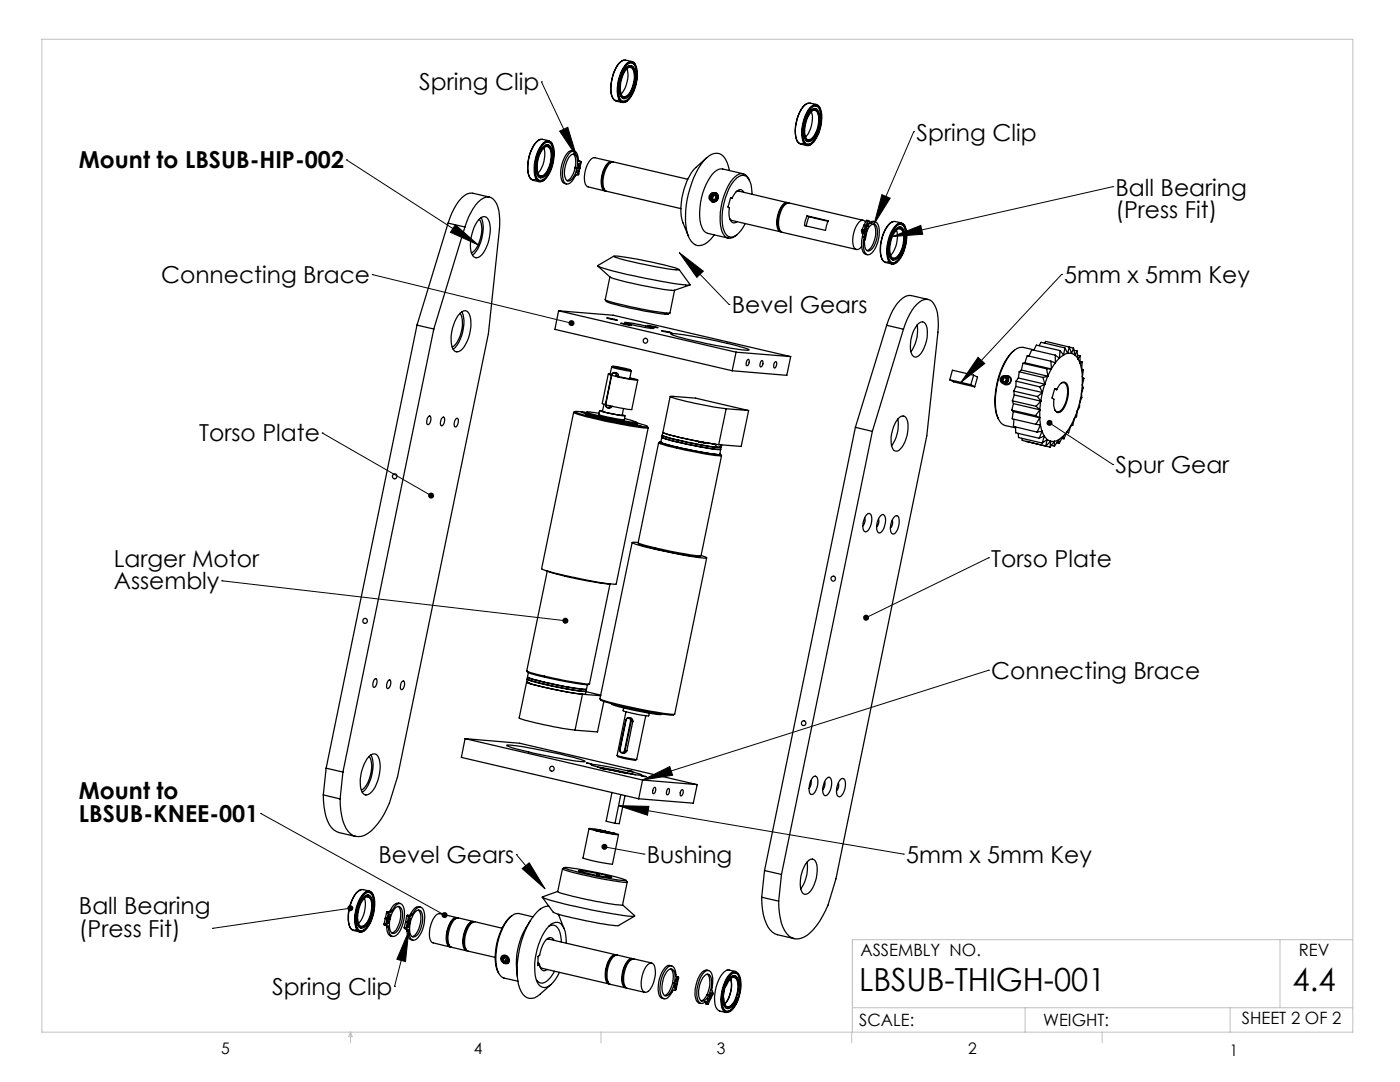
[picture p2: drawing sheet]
<svg xmlns="http://www.w3.org/2000/svg" width="279mm" height="216mm" viewBox="0 0 279 216" stroke-linecap="round" stroke-linejoin="round" font-family="sans-serif">
<g fill="none" stroke="#000" stroke-width=".2">
<path d="M108.1 16.3h.1M108.1 16.3l7 14.9M69.1 31.9h.1M69.1 31.9l26.3 17M111.7 26.2l1.6-.8 1.8 5.8zM176 38.8l1.7 .7-3.3 5.2zM182.4 26.3h.1M182.4 26.3l-8 18.4M222.1 37.3h.1M222.1 37.3l-44 9.9M74.3 54.8h.1M74.3 54.8l39.8 9.7"/>
<path d="M90.9 44.8l4.5 4.1-5.5-2.5zM135.6 50.4l4.8 3.7-1.3 1.3zM135.6 50.4l9.9 10.3M178.1 47.2l5.7-2.2 .3 1.7zM211.9 54.8h.1M211.9 54.8l-20.1 21.5M145.5 60.7h.1M195.2 71.3l1.3 1.2-4.7 3.8zM64.3 86.4h.1M64.3 86.4l21.7 12.5M209.4 84.4l12.7 8.3M222.1 92.7h.1"/>
<path d="M44.3 115.9h.1M44.3 115.9l68.6 8M197.3 111.3h.1M197.3 111.3l-24.5 12M197.3 133.7h.1M197.3 133.7l-69.1 21.9M128.2 155.6l5.5-2.6 .5 1.7zM52 162.3h.1M52 162.3l36.7 20.3M103 170.5h.1M103 170.5l5.8 6.8M104.2 173.3l1.4-1.1 3.2 5.1z"/>
<path d="M120.6 169l7.9 1.4M123.4 160.8l6.1 .1-.3 1.8zM123.4 160.8l56.9 9.6M128.5 170.4h.1M180.3 170.4h.1M42.4 185.2h.1M69.9 181.2l-27.5 4M78.7 196.8h.1M81.6 185.8l-.7 6.1-1.7-.5zM81.6 185.8l-2.9 11"/>
</g>
<path d="M8.4 7.8h261.6v198.2h-261.6zM255.4 187.5v13.6M270 187.5h-99.9v18.5M70 206v2.1M70 206l.3 .8h-.7zM119.9 206v2.1M170 206v2.1M170.1 201.1h99.9M204.6 201.1v4.9M220 206v2.1M245.5 201.1v4.9" fill="none" stroke="#c0c0c0" stroke-width=".2"/>
<g fill="#000">
<path d="M209 84v.1l.4 .3-.4-.3a.6 .6 0 0 0 .5 .8 .6 .6 0 0 0 .5-.8 .6 .6 0 0 0-1-.1zM195.2 71.3l1.3 1.2-4.7 3.8zM111.7 26.2l1.6-.8 1.8 5.8zM176 38.8l1.7 .7-3.3 5.2zM81.6 185.8l-.7 6.1-1.7-.5zM69.6 180.7a.61 .61 0 0 0 .1 1.1 .61 .61 0 0 0 .8-.7l-.6 .1 .6-.1-.1-.3a.6 .6 0 0 0-.8-.1zM120.2 168.6l-.1 .3 .5 .1-.5-.1a.6 .6 0 0 0 .7 .6 .6 .6 0 0 0 .4-.9 .6 .6 0 0 0-1 0zM172.4 122.8l-.1 .3v.4l.5-.2-.5 .2a.61 .61 0 0 0 .9 .3 .61 .61 0 0 0 .1-.9 .61 .61 0 0 0-.9-.1zM85.6 98.5a.61 .61 0 0 0 .1 .9 .61 .61 0 0 0 .9-.2l-.6-.3 .6 .3a.61 .61 0 0 0-.2-.8 .61 .61 0 0 0-.8 .1zM113.6 64a.61 .61 0 0 0 .2 1 .61 .61 0 0 0 .9-.4l-.6-.1 .6 .1a.62 .62 0 0 0-.3-.6 .62 .62 0 0 0-.8 0zM123.4 160.8l6.1 .1-.3 1.8zM112.4 123.4a.6 .6 0 0 0 .1 1 .6 .6 0 0 0 .9-.5h-.5h.5a.6 .6 0 0 0-.3-.6 .6 .6 0 0 0-.7 .1zM178.1 47.2l5.7-2.2 .3 1.7zM128.2 155.6l5.5-2.6 .5 1.7zM135.6 50.4l4.8 3.7-1.3 1.3zM104.2 173.3l1.4-1.1 3.2 5.1z"/>
<path d="M88.4 182.1a.61 .61 0 0 0-.1 .9 .61 .61 0 0 0 1-.1l-.6-.3 .6 .3v-.1a.61 .61 0 0 0-.2-.7 .61 .61 0 0 0-.7 0zM90.9 44.8l4.5 4.1-5.5-2.5z"/>
</g>
<g fill="none" stroke="#000" stroke-width=".25">
<path d="M124.5 12a4.6 4.6 0 0 0-2.4 3.9l-.1 .7a3.9 3.9 0 0 0 .6 3.3 .9 .9 0 0 0 1 0M124.8 13.1a1.24 1.24 0 0 1 1.7-.5 5.5 5.5 0 0 1 .3 4.7l-.5 1.4a2.23 2.23 0 0 1-2.1 1.7 2.61 2.61 0 0 1-.9-2.7l.2-1.5 .4-1.5zM124.8 13.2a1.19 1.19 0 0 1 1.7-.5 5.7 5.7 0 0 1-.1 5.5 2.74 2.74 0 0 1-2 2 1.3 1.3 0 0 1-.9-1.2 8 8 0 0 1 1.3-5.8zM125.1 13.4a.88 .88 0 0 1 1.1-.3 .88 .88 0 0 1 .5 1 6 6 0 0 1-1.7 5.5 .73 .73 0 0 1-1.1-.4 6.3 6.3 0 0 1 1.2-5.8zM125.1 13.7a.82 .82 0 0 1 1-.3 .82 .82 0 0 1 .5 .9 5.9 5.9 0 0 1-1.4 4.9 .75 .75 0 0 1-.8 .1 .75 .75 0 0 1-.5-.6 5.8 5.8 0 0 1 1.2-5zM125.1 13.7a5.7 5.7 0 0 1-1.1 5M125.7 13.4a.9 .9 0 0 1 .8 1 5.8 5.8 0 0 1-1.4 4.7l-.6 .2M126 13.1h-.1a1.62 1.62 0 0 0-1.5 1.2 6 6 0 0 0-.5 4.8l.6 .6M126.1 12.3l-1.3-.3a2.23 2.23 0 0 0-2 1.8 8.3 8.3 0 0 0-.7 5.4 1.37 1.37 0 0 0 .8 1l1.3 .3M126.1 12.6a1.34 1.34 0 0 1 .9 1.4 7.3 7.3 0 0 1-1.9 6l-.8 .2M126.9 13a1.1 1.1 0 0 0-1.1-.8 1.1 1.1 0 0 0-1 .8 8.1 8.1 0 0 0-1.4 6.5 1.05 1.05 0 0 0 .7 .9 1.05 1.05 0 0 0 1.1-.3M97.7 39.3l-3.3-.7a2.9 2.9 0 0 0-2.8 1.5l-1.4 2.4-.8 2"/>
<path d="M107.9 27.8a3.5 3.5 0 0 0-2 2.4 7 7 0 0 0-.2 5.2 .92 .92 0 0 0 1.3 .3M108.2 29a1.19 1.19 0 0 1 1.7-.5 3.9 3.9 0 0 1 .5 3.3 5.5 5.5 0 0 1-2.2 4.2 1.38 1.38 0 0 1-1.4-1.7 8.3 8.3 0 0 1 1.4-5.3zM108.5 29.2a.89 .89 0 0 1 1.1-.2 .89 .89 0 0 1 .5 .9 6.4 6.4 0 0 1-1.3 5.2 .89 .89 0 0 1-1.1 .3 .89 .89 0 0 1-.5-.9 6.4 6.4 0 0 1 1.3-5.3zM108.5 29.5a.82 .82 0 0 1 1-.3 .82 .82 0 0 1 .5 .9 5.9 5.9 0 0 1-1.4 4.9 .67 .67 0 0 1-1.1-.1 5.5 5.5 0 0 1 1-5.4zM108.5 29.5a5.6 5.6 0 0 1-1.1 5M108.6 28.5a1 1 0 0 1 1.1-.3 1 1 0 0 1 .7 .9 7.7 7.7 0 0 1-1.7 6.8 1 1 0 0 1-1.1 .3 1 1 0 0 1-.7-.9 7.7 7.7 0 0 1 1.7-6.8zM109.1 29.2a1.15 1.15 0 0 1 .9 1.5 5.7 5.7 0 0 1-1.5 4.2l-.6 .2M109.4 28.9a2.19 2.19 0 0 0-1.8 1.8 5.3 5.3 0 0 0-.1 4.5l.4 .3M109.5 28.4a1.41 1.41 0 0 1 .9 1.4 7.1 7.1 0 0 1-2 6l-.7 .2M109.5 28.1l-1.2-.3a2.23 2.23 0 0 0-2 1.8 7.2 7.2 0 0 0-.5 5.9l.6 .5 1.2 .3M110.3 28.8a1 1 0 0 0-1.8-.4 7.6 7.6 0 0 0-1.5 7.4 .98 .98 0 0 0 1.6 .1M114.4 30.7a2.77 2.77 0 0 1 .4 2.7l.3 .1"/>
<path d="M114.6 30.1a1.37 1.37 0 0 0-1.7 .9 6.2 6.2 0 0 0-.6 5.3l.2 .2 .6 .2M114.8 33.5l-.4 1.2a2.27 2.27 0 0 1-1.2 1.4M114.8 33.5l.3 .1M114.8 33.5l.9 .1M115.1 33.6h.6M115.1 33.5l.2-.7a2.32 2.32 0 0 0-.6-2 1.21 1.21 0 0 0-1.4 1.1 4.3 4.3 0 0 0-.2 4.1 .74 .74 0 0 0 1.1-.3 4.1 4.1 0 0 0 .9-2.1M115.4 33.9a.37 .37 0 0 1-.2 .6v-.4zM115.5 32.1l.1 .1M115.6 32.6a.36 .36 0 0 1-.1 .6zM115.6 32.2h.1M115.6 32.2h.3M115.6 32.2l-.2-.4a1.69 1.69 0 0 0-.9-1.7 2.65 2.65 0 0 0-1.8 2.2l-.4 1.4v1.3a1.7 1.7 0 0 0 .8 1.7 3 3 0 0 0 1.8-1.7l.6-.1 .2-1.3"/>
<path d="M115.9 32.2l-.2 1.3h-.6M121.8 32.5a4.3 4.3 0 0 0-1.5 4.8l.3 .5M122.1 32.2l-3.4-.7a2.2 2.2 0 0 0-1.7 1.8l-.4 1.9a1.78 1.78 0 0 0 .8 2.1l3.3 .8M122.2 32.3a.8 .8 0 0 0-1 .4 5.2 5.2 0 0 0-.8 5.2l.5 .2M137.3 35.8l-14.9-3.5a2.2 2.2 0 0 0-1.7 1.9l-.4 1.9a2.52 2.52 0 0 0 .6 2l15 3.5M141 31.5a10.7 10.7 0 0 0-3.8 4.4 12.7 12.7 0 0 0-.9 8.6l1.1 2.7M141.9 39.2l.1 .6M141.9 39.2l.3 .2M142 39.8l.5 .1M142.2 39.4l.1 .4M142.3 38.8l.5 .1M142.3 38.8l-.4 .4"/>
<path d="M142.3 38.8l.3 .1M142.6 38.9l.2 .1M142.6 38.9l-.4 .5M142.8 38.9l.1 .5M142.9 38.5a1 1 0 0 1 .4 1.3 1 1 0 0 1-1.3 .5M142.9 39.4l-.4 .5M145.6 34v-.1a4.1 4.1 0 0 0-2-3.2 3.1 3.1 0 0 0-3.2 1.4 18.5 18.5 0 0 0-3.1 14.7 2.58 2.58 0 0 0 2.4 2.2 4.6 4.6 0 0 0 2.9-2.1M145.8 39.5h.3M145.9 39.4l-.6 1.8 .3 .3a3.1 3.1 0 0 0 .6 2.9l.3 .1 .6-.3M145.9 39.4h.1M145.9 39.4l.2 .1M146.9 38.2l.5-.1 9.7 2.3"/>
<path d="M148.3 34.7l-4-1a2.66 2.66 0 0 0-2.6 1.7 12.6 12.6 0 0 0-1.6 9.9 1.78 1.78 0 0 0 1.2 1.3l4 .9M148.4 38.4a.91 .91 0 0 0-.9-.6 .91 .91 0 0 0-.8 .7l-.6 1M149.6 36a1.64 1.64 0 0 0-1.2-1.3 1.64 1.64 0 0 0-1.7 .6 12.4 12.4 0 0 0-2.6 10.9 1.63 1.63 0 0 0 1.3 1.3 1.63 1.63 0 0 0 1.7-.7M150.1 38.8v-.4a3.9 3.9 0 0 0-1.3-3.3 1.7 1.7 0 0 0-2.1 .8 12.2 12.2 0 0 0-2.2 10.1 1.59 1.59 0 0 0 1.4 1.3 1.59 1.59 0 0 0 1.6-.9l1.2-1.8M161.3 20.6a3.5 3.5 0 0 0-2 2.4 7 7 0 0 0-.2 5.2 .84 .84 0 0 0 1.3 .3M161.9 22.3a.83 .83 0 0 1 1-.3 .83 .83 0 0 1 .5 .9 5.5 5.5 0 0 1-1.4 4.9 .72 .72 0 0 1-.8 .1 .72 .72 0 0 1-.4-.7 5.9 5.9 0 0 1 1.1-4.9zM161.9 22.3a5.5 5.5 0 0 1-1.1 5M162 22a.79 .79 0 0 1 .7-.3 .79 .79 0 0 1 .7 .5 6.3 6.3 0 0 1-1.2 5.7 .88 .88 0 0 1-1.1 .3 .88 .88 0 0 1-.5-.9 6.4 6.4 0 0 1 1.4-5.3zM162 21.4a1 1 0 0 1 1.1-.2 1 1 0 0 1 .6 .8 7.3 7.3 0 0 1-1.8 6.6 .88 .88 0 0 1-1.4-.5 7.3 7.3 0 0 1 1.5-6.7zM162 21.3a1.02 1.02 0 0 1 1.1-.3 1.02 1.02 0 0 1 .7 .9 7.6 7.6 0 0 1-1.7 6.7 1 1 0 0 1-1.1 .3 1 1 0 0 1-.7-.8 8 8 0 0 1 1.7-6.8zM162.5 22a1.56 1.56 0 0 1 .9 2 4.6 4.6 0 0 1-1.8 3.8l-.3 .1M162.8 21.7a1.44 1.44 0 0 0-1.5 1.2 6.3 6.3 0 0 0-.6 4.8l.6 .6"/>
<path d="M162.9 21.1a1.91 1.91 0 0 1 .9 2.1 7.1 7.1 0 0 1-1.9 5.4l-.8 .2M162.9 20.8l-1.2-.2a2.3 2.3 0 0 0-2.1 1.7 7.6 7.6 0 0 0-.5 6 2.37 2.37 0 0 0 1.9 .7M163.7 21.6a.96 .96 0 0 0-.8-.7 .96 .96 0 0 0-.9 .3 7.6 7.6 0 0 0-1.6 7.3 .94 .94 0 0 0 1.6 .2M89.4 44.5l-6.2 20.4M89.4 44.5l3.4 .8M92.8 45.3a9.7 9.7 0 0 1 3.7-5.8 1.8 1.8 0 0 1 2.6 1.1 10.9 10.9 0 0 1 .6 5.3l-2.2 20.7-18.2 88.4-1.6 5.2a12.5 12.5 0 0 1-4.8 6.4 2.73 2.73 0 0 1-3.8-1.3 12.7 12.7 0 0 1-1.2-5.9M92.8 45.3l-6.2 20.4M95.6 43.7a1.1 1.1 0 0 1 1.3-.4 1.1 1.1 0 0 1 .8 1.1 7.7 7.7 0 0 1-2 6.8 1.08 1.08 0 0 1-1.1 .1 1.08 1.08 0 0 1-.6-1 8.5 8.5 0 0 1 1.6-6.6zM95.6 43.7a5.1 5.1 0 0 1 0 4.6 3.5 3.5 0 0 1-1.5 2.1M96 43.4a7.5 7.5 0 0 1-1.7 7.5M119.3 53.1l2.4 2.2a60.1 60.1 0 0 0 12.9 2.6l3.1-1M120.8 59.8a58.6 58.6 0 0 0 12.8 2.7l.1-.1"/>
<path d="M120.8 59.8a2.22 2.22 0 0 0 1.8 .9 60 60 0 0 0 10.8 2l.3-.3M121.7 55.3l-.9 4.5M122.5 51.1l-3.2 1.9a34.2 34.2 0 0 0 8.2 2.2l6.4 1.3a9.2 9.2 0 0 0 3.8 .3l-2.2-3M122.5 51.2a42.3 42.3 0 0 1 9.2 1.5 13.5 13.5 0 0 1 3.8 1.1 57.4 57.4 0 0 1-11.7-2.2zM134.6 57.9l-.9 4.5M145.7 43.7l.4 .3 9.7 2.2M156.9 40.6a3.2 3.2 0 0 0-1.7 3v.6a2.13 2.13 0 0 0 .4 1.8M157.3 40.5a.84 .84 0 0 0-1.2 .5 5 5 0 0 0-.6 5.1l.4 .2M161.1 43.1l4.2 1-.6 1.9-4.2-1 .2-.8zM161.1 43.1l.3 .2M161.4 43.3l3.9 .9M161.4 43.3l-.5 1.8"/>
<path d="M171.9 46.1l.4 .1M171.9 46.1l.2 .4M172 45.9l-.1 .2M172 45.9l.3 .1M172.1 46.5v.7M172.1 46.5l.3 .1M172.1 47.2l-.1 .7a2.87 2.87 0 0 0 .6 2.8l.5 .1M172.1 47.2l.4 .1M172.3 44l-14.8-3.5a1.91 1.91 0 0 0-1.6 1.6 4.4 4.4 0 0 0 0 4.1l15 3.6M172.3 46.2l.1 .4M172.3 46v.2M172.4 46.6l.1 .7"/>
<path d="M172.4 44.9l.4 .1M172.4 44.9l.1 .1M172.6 45.7l.2-.1a.38 .38 0 0 1-.3 .6zM172.8 44.3h-.1a.65 .65 0 0 0-1-.2 5.3 5.3 0 0 0-1.2 5.4 .81 .81 0 0 0 .8 .3 .81 .81 0 0 0 .6-.6M172.8 45.1l.3 .8a4.2 4.2 0 0 0-.1 4.1 .79 .79 0 0 0 1.1-.4 5 5 0 0 0 .7-4.7 .66 .66 0 0 0-1.1 .1l-.6 .8M172.8 45.1l-.5 .9M172.8 45.1l-.4-.1-.4 .9M172.8 45l.3 .8M172.9 44h.5M172.9 44l.3 .1M172.9 44l-.5 .9M173 46.1l-.5 2.1"/>
<path d="M173.1 45.8h.1M173.2 44.6h.1a.35 .35 0 0 1 .1 .3 .35 .35 0 0 1-.3 .3zM173.2 44.1h.2l.1 .3M173.2 44.1l-.4 .9M173.5 44.4l.2 .2 .2-.1M173.5 44.4l.4 .1M173.9 44.5a.79 .79 0 0 1 .8-.2 .79 .79 0 0 1 .6 .6 6 6 0 0 1-1.7 5.9 .87 .87 0 0 1-1.2-1l-.1-1.2 .2-1.3M174.3 44.7a4.1 4.1 0 0 1-.3 4.4l-.3 .4-.7 .5M174.7 44.2a1.16 1.16 0 0 0-1.2 .2M178.3 44.2a3.5 3.5 0 0 0-2 2.4 7 7 0 0 0-.2 5.2 .84 .84 0 0 0 1.3 .3M178.6 45.3a1.11 1.11 0 0 1 1.2-.7 1.11 1.11 0 0 1 1 .9 7.7 7.7 0 0 1-1.7 6.8 1 1 0 0 1-1.1 .3 1 1 0 0 1-.7-.9 8.1 8.1 0 0 1 1.3-6.4zM178.9 45.9a.84 .84 0 0 1 1-.3 .84 .84 0 0 1 .5 .9 5.9 5.9 0 0 1-1.4 4.9 .67 .67 0 0 1-1.1-.1 5.6 5.6 0 0 1 1-5.4z"/>
<path d="M178.9 45.9a5.5 5.5 0 0 1-1.2 5M178.9 45.6a.89 .89 0 0 1 1.1-.2 .89 .89 0 0 1 .5 .9 6.7 6.7 0 0 1-1.4 5.2 .88 .88 0 0 1-1 .3 .88 .88 0 0 1-.5-.9 6.4 6.4 0 0 1 1.3-5.3zM179 45.1a1 1 0 0 1 1-.3 1 1 0 0 1 .7 .9 7.3 7.3 0 0 1-1.8 6.5 .88 .88 0 0 1-1.5-.4 7.3 7.3 0 0 1 1.6-6.7zM179.5 45.6a1.56 1.56 0 0 1 .9 2.1 4.6 4.6 0 0 1-1.8 3.8h-.3M179.8 45.3a1.44 1.44 0 0 0-1.6 1.2 6.3 6.3 0 0 0-.6 4.8l.7 .6M179.9 44.8a1.98 1.98 0 0 1 .9 2 7.3 7.3 0 0 1-2 5.4l-.7 .2M179.9 44.5l-1.3-.3a1.3 1.3 0 0 0-1.3 .7 7.8 7.8 0 0 0-1.2 7 2.37 2.37 0 0 0 1.9 .8M180.7 45.2a.99 .99 0 0 0-.8-.7 .99 .99 0 0 0-1 .3 7.6 7.6 0 0 0-1.5 7.4 .94 .94 0 0 0 1.6 .2M185.2 59.8l-3.3-.8a2.94 2.94 0 0 0-2.8 1.5 12.7 12.7 0 0 0-2.1 4.4M83.2 64.9l3.4 .8M83.2 64.9l-18.1 88.4M86.6 65.7l-18.2 88.4"/>
<path d="M91.8 62.5a1 1 0 0 1 1-.5 1 1 0 0 1 .9 .7 7.5 7.5 0 0 1-1.8 7.3 1.06 1.06 0 0 1-1.2 .1 1.06 1.06 0 0 1-.5-1.1 8 8 0 0 1 1.6-6.5zM91.8 62.5a5.6 5.6 0 0 1-.3 5.2 2.85 2.85 0 0 1-1.3 1.6M92.2 62.2a7.3 7.3 0 0 1-1.8 7.5M111.5 62l-.8 3.7 35.4 8.3M111.5 62l35.4 8.3M111.5 62l10.9 .9 35.4 8.3M121.1 63.4l2.1 .5zM121.4 74.6l-1.2 5.9 3.3 .9 2.6 .3 1.2-5.9M121.8 74.6h-.4l.6 .3M122 74.8h.1M122 74.8a.55 .55 0 0 1 .7-.5 .55 .55 0 0 1 .4 .7M122 74.8l-1.2 5.9"/>
<path d="M122.1 73.2l1.3 .4 2.6 .4M122.1 73.2l-.4 1.5M122.1 74.8a.46 .46 0 0 1 .6-.4 .46 .46 0 0 1 .3 .6M122.1 74.8l-1.2 5.9M122.2 74.9l2.5 .6 2.6 .3-.9-.3-.7-.1 .6 .2-.1 .1-2.5-.4-.6-.3M122.3 73.1l1.1 .1 2.4 .6-1.1-.1zM122.3 73.1l-.2 .1M122.6 74.3l.6 .2 .2 .6M123 75h.1M123 75l-.1 .1M123.1 75l.3 .1M123.4 75.1v.1"/>
<path d="M123.9 64.5l2.1 .4zM124.7 64.3l3 .5 2.8 .7-3.3-.4zM125.8 73.8l.2 .2M126 74l-.3 1.6M129.2 64.9l2.1 .5zM132 66l2.1 .4zM133.7 79.1l-1.4 7.2M133.8 66.6a66.2 66.2 0 0 1 13.1 2.3l2.6 .9a17.2 17.2 0 0 1-5.6-.7l-6.1-1.3a12.8 12.8 0 0 1-4-1.2zM146.9 70.3l-.8 3.7M146.9 70.3l10.9 .9M149.1 71.9l.3-.2a.93 .93 0 0 1-.3 1.3l-.2-.4zM152 72l.1-.1a.89 .89 0 0 1-.3 1.3l-.1-.4z"/>
<path d="M154.6 72.3l.2-.2a.97 .97 0 0 1-.2 1.3l-.2-.2zM157.8 71.2l-.8 3.7-10.9-.9M177 64.9l-6.3 20.4M177 64.9l3.3 .8M180.3 65.7a9.6 9.6 0 0 1 3.7-5.8 1.79 1.79 0 0 1 2.6 1.1 10.5 10.5 0 0 1 .6 5.3l-2.2 20.7-18.2 88.4-1.6 5.2a12.5 12.5 0 0 1-4.8 6.4 2.66 2.66 0 0 1-3.8-1.3 12.4 12.4 0 0 1-1.2-5.9M180.3 65.7l-6.2 20.4M183 64.8a7 7 0 0 1-1.2 5.4M183.1 64.8a.93 .93 0 0 1 .9-.6 .93 .93 0 0 1 .9 .7 6.4 6.4 0 0 1-1.7 6.2 .88 .88 0 0 1-1.4-.8 7 7 0 0 1 1.3-5.5zM189.5 75.8l.8 .4 4.2 1M189.5 75.8l4.2 1M193.7 76.8l.8 .4M194.3 74.9l.8 .3-.6 2"/>
<path d="M194.3 74.9l-.6 1.9M194.3 74.9l-4.2-1-.6 1.9M199.8 75.9l.4 .4M199.8 75.9h.1M200 75.4l-.2 .5M200 75.4h.1M200.5 75.2l-.5 .2M200.5 75.2l.4 .4M200.6 75.2a.89 .89 0 0 0-.3 1.1M200.7 76.1l-.5 .2M200.7 76.7h.1M200.9 75.6l-.2 .5"/>
<path d="M201 75a1.04 1.04 0 0 1-.4 1.7M201.1 75.1a.82 .82 0 0 1 .6 1 .82 .82 0 0 1-1 .6M202 80l.2 .5M202 80l4.8 1.1M202.3 78l.1 .8M202.3 78l4.7 1.1M202.4 78.8l5.3 1.2M202.4 78.8l-.4 1.2M202.5 69.9a11.5 11.5 0 0 0-3.6 7.1 10.3 10.3 0 0 0 .3 6.6M202.7 77.1l5.3 1.2M202.7 77.1l-.4 .9M202.8 76.1l-.1 1"/>
<path d="M202.8 76.1l4.7 1.1M203.2 75.4l-.4 .7M203.2 75.4l5.3 1.3M203.4 74.2l-.2 1.2M203.4 74.2l4.7 1.1M203.8 73.8l-.4 .4M203.8 73.8l5.3 1.3M204.2 72.5l-.4 1.3M204.2 72.5l4.7 1.1M204.5 72.4l-.3 .1M204.5 72.4l5.3 1.2M206.3 69.8l.5-.9 4.8 1.1"/>
<path d="M206.4 69.8l-2.2-.5a2.92 2.92 0 0 0-2.8 1.6 16 16 0 0 0-2.4 12 2.9 2.9 0 0 0 1.6 2l2.1 .5M207 79.1l.7 .9M207.4 69l.4-.7 4.7 1.1M207.5 77.2l.5 1.1M208 78.3l-.3 1.7M208 78.3l-1 .8M208.1 75.3l.4 1.4M208.4 68.5l.3-.4 4.7 1.2M208.5 76.7l-.5 1.6M208.5 76.7l-1 .5M208.9 73.6l.2 1.5M208.9 73.6h.9"/>
<path d="M209.1 75.1l-.6 1.6M209.1 75.1l-1 .2M209.7 72.1l.1 1.5M209.7 72.1l-4.7-1.1-.5 1.4M209.7 72.1l.9 .3M209.8 73.6l-.7 1.5M210.5 77.6l-.5 1.8 .3 .3a2.58 2.58 0 0 0 .7 2.6 1.15 1.15 0 0 0 1.2-.7 5.9 5.9 0 0 0 .7-5 .81 .81 0 0 0-.8-.4 .81 .81 0 0 0-.6 .6l-.6 1M210.5 77.6l.4 .2M210.5 77.5v.1M210.5 77.5h.1M210.5 77.5l.4 .3M210.6 72.4l-.8 1.2"/>
<path d="M210.6 70.9v1.5M210.6 70.9l-4.7-1.1-.5 1.3M210.6 70.9l.8 .6M211.4 71.5l-.8 .9M211.6 70l-.2 1.5M211.6 70l.7 .8M211.7 76.5a.77 .77 0 0 1 .8-.1 .77 .77 0 0 1 .5 .8 5.7 5.7 0 0 1-1.4 4.8 .67 .67 0 0 1-1.1-.2M212.3 70.8l-.9 .7M212.5 69.4l-.2 1.4M212.5 69.4l.6 1.1M213.1 70.5l-.8 .3M213.1 70.5h.8"/>
<path d="M213.4 69.3l-.3 1.2M213.4 69.3l.5 1.2M213.4 69.3l.8 .2M213.9 70.5l.6 .4M214.2 69.5l-.3 1M214.2 69.5l.3 1.4M214.3 69.9l.6 .1M214.5 70.9l.6 .7M214.9 70l-.4 .9M214.9 70l.2 1.6M215 70.9l.5 .1M215.1 71.6l.4 .9"/>
<path d="M215.5 72.5l.4 1.3M215.5 71l-.4 .6M215.5 71v1.5M215.5 72.1l.5 .1M215.8 78.5l-.3 1.8M215.8 78.5l.1 .8-.4 1M215.9 73.8l.1 1.4M215.9 73.8h.3M215.9 73.7l.3 .1M216 72.2l-.5 .3M216 72.2l-.1 1.6M216 75.2v1.6"/>
<path d="M216 76.8l-.2 1.7M216 75.2l.3 .3-.3 1.3M216 76.8l.2 .6-.4 1.1M216.2 73.8l-.2 1.4M85.6 83h.2a1.2 1.2 0 0 1-.4 1.7 1.22 1.22 0 0 1 .2-1.7zM88.2 83.5l.3-.3a1.29 1.29 0 0 1-.4 1.8 1.18 1.18 0 0 1 .1-1.5zM90.9 83.7l.3-.2a1.22 1.22 0 0 1-.1 1.7h-.2a1.18 1.18 0 0 1 0-1.5zM114.5 82.3l-6.4 31.2a67.9 67.9 0 0 0 12.7 2.9l2.2 .1 6.4-31.2M114.7 82.1l-.2 .2a30.2 30.2 0 0 0 7.1 1.9l3.9 .7a10.6 10.6 0 0 0 3.9 .4M116 82.2l.9 .2zM116.9 82.4v.2a46.8 46.8 0 0 0 10.2 2.1v-.2M116.9 82.4a45.1 45.1 0 0 0 10.2 2.1"/>
<path d="M117 82.3l-2.3-.2a58 58 0 0 0 12.1 2.8l1.8 .3 .6-.1-2.2-.8M117.2 82.2l-.3 .2M118.8 83.3l1 .2zM119.6 82.5l-2.4-.3a42.9 42.9 0 0 0 9.7 2l-2.3-.7M119.7 81.9l-.2 .8 1.7 .5 3.3 .6 .2-.8M120.3 82h-.6l2.2 .5 2.8 .5-.5-.2M120.5 80.6l-.3 1.5 .9 .2 3.1 .6 .2-1.4M120.8 80.7a.54 .54 0 0 0 .4 .7 .54 .54 0 0 0 .6-.4M120.8 80.7h.1M120.9 80.7a.45 .45 0 0 0 .3 .6 .45 .45 0 0 0 .5-.3M122.2 81.1l-.3 .3h-.6M126.9 84.8l1 .2z"/>
<path d="M126.9 84.2l.2 .3M129.2 85.1l.2 .2M131.4 88.3l-4 20M131.5 88.3v.1a60.8 60.8 0 0 0 12.5 2.5M131.7 88.2l-.2 .1M131.9 88.2h-.2a8.7 8.7 0 0 0 3.4 1l6.2 1.3 2.5 .2-.1-.1M132.1 87.3l-.2 .9a54.6 54.6 0 0 0 11.8 2.5l.1-1M132.1 87.2l.1-.3 3.3 1M132.1 87.2a53.8 53.8 0 0 0 11.7 2.4M132.1 87.2a26.3 26.3 0 0 0 6.8 1.8l3.2 .6 1.7 .1M132.3 86.3a18.3 18.3 0 0 0 5 1.4l6.1 1M132.3 86.3l-.1 .6h.1l3.2 .9"/>
<path d="M132.3 86.3l1.4 .5 5.7 1.3M135.5 87.8l4.3 1 3.4 .5h.7l.1-.5M135.5 87.9l6 1.2 2.4 .2-.1 .3M139.4 88.1v.1l1.3 .2M139.4 88.1l.8 .1M140.2 88.2h.1M140.2 88.2l.5 .2M140.7 88.4v-.1l2 .3 .4 .5 .3 .2 .3-.2 .2-.4M143.8 90.7l.2 .2M144 90.9l-4.1 20M144.9 81.6a61.8 61.8 0 0 1-11.2-2.5l5.1 .3 10.6 2.5M144.9 81.6l-1.5 7.1"/>
<path d="M144.9 81.6l4.5 .3M149.4 81.9l-1.5 7.2-4.5-.4M170.7 85.3l3.4 .8M170.7 85.3l-18.1 88.4M174.1 86.1l-18.1 88.4M179.2 83.6a7 7 0 0 1-1.3 5.3M179.2 83.5a1.02 1.02 0 0 1 1.3-.4 1.02 1.02 0 0 1 .7 1.1 6.7 6.7 0 0 1-1.9 5.7 .92 .92 0 0 1-1.3-.8 7 7 0 0 1 1.2-5.6zM201.9 81.8l.3 .3M201.9 81.8l4.8 1.1M202.2 82.1l5.3 1.3M202.2 82.1l-.2 1.5 4.7 1.1M202.2 80.5l5.3 1.3"/>
<path d="M202.2 80.5l-.3 1.3M202.4 83.7l-.2 1.4 4.8 1.1M202.7 85.2v1.2l4.7 1.1M203.2 86.5l.1 .8 4.7 1.1M203.9 87.5l.1 .4 4.7 1.1M204.8 88.1h.1M204.8 88.1l4.8 1.1M206.7 82.9l.8 .5M206.7 84.7l.9 .1M206.8 81.1l.7 .7M207.5 83.4l.1 1.4M207.5 83.4l-.8 1.3"/>
<path d="M207.5 81.8v1.6M207.5 81.8l-.8 1.1M207.6 84.8l.4 1.2M207.6 84.8l-.6 1.4M207.7 80l-.2 1.8M207.7 80l-.9 1.1M208 86l.4 1M208 86l-1 .2M208 86l-.6 1.5M208.4 87l.6 .7M208.4 87l-1 .5M208.4 87l-.4 1.4"/>
<path d="M209 87.7l.7 .4M209 87.7l-1 .7M209 87.7l-.3 1.3M209.7 88.1h.7M209.7 88.1l-1 .9M209.7 88.1l-.1 1.1M209.8 88.9l.6 .1M210.4 88.1l-.8 1.1M210.4 88.1v.9M210.9 88.4l.5 .1M211.3 87.7l-.9 .4M211.3 87.7l-.9 1.3"/>
<path d="M211.3 87.7l.1 .8M211.9 87.5l.4 .1M212.1 87.1l-.8 .6M212.1 87.1l-.7 1.4M212.1 87.1l.2 .5M212.9 86.3l.4 .1M212.9 86.1l-.8 1M212.9 86.1l-.6 1.5M212.9 86.1l.4 .3M213.7 84.9l-.8 1.2M213.7 84.9l-.4 1.5M214.4 83.5l-.7 1.4"/>
<path d="M214.4 83.5l-.3 1.3-.4 .1M215 81.9l-.6 1.6M215 81.9l-.2 1.2-.4 .4M215.5 80.3l-.5 1.6M215.5 80.3l-.1 1-.4 .6M109.2 113.9l-4.1 19.9M109.3 113.9a61.1 61.1 0 0 0 12.4 2.6M121.7 116.5l-4 19.9a19.2 19.2 0 0 1-5.4-.7l-3.6-.8a9.1 9.1 0 0 1-3.6-1.1M126.2 108.3l-6.5 31.1a28.7 28.7 0 0 0 7.2 1.9l5.5 1 2.3 .2 6.3-31.2M127.4 108.3h-1.2a67.9 67.9 0 0 0 12.6 2.9l1.7 .2 .5-.1-1.1-.5M127.4 108.3a55.7 55.7 0 0 0 12.5 2.6M127.4 108.3l.1 .2a60.3 60.3 0 0 0 12.1 2.6l.3-.2"/>
<path d="M172.6 103.3v.8l-.4 .8M173 102.7l.5-.3a1.68 1.68 0 0 1 .3 2.2 1.86 1.86 0 0 1-1.1 1.5 1.68 1.68 0 0 1-.4-2.1zM175.3 103.5l.1 .9-.5 .7M175.7 102.9l.5-.2a1.71 1.71 0 0 1 .4 2.1 1.87 1.87 0 0 1-1.1 1.6 1.76 1.76 0 0 1-.4-2.2zM178 103.8l.1 .8-.4 .8M178.5 103.2l.5-.3a.9 .9 0 0 1 .5 1.1l-.2 1.1a1.92 1.92 0 0 1-1.1 1.5 1.68 1.68 0 0 1-.4-2.2zM74.8 135.5l.2-.1a1.2 1.2 0 0 1-.4 1.8 1.22 1.22 0 0 1 .2-1.7zM77.6 135.7l.2-.1a1.24 1.24 0 0 1-.4 1.8 1.22 1.22 0 0 1 .2-1.7zM80.2 136.1l.3-.2a1.18 1.18 0 0 1-.4 1.7 1.32 1.32 0 0 1 .1-1.5zM105.1 136.1l-1.5 7.2a61.5 61.5 0 0 0 11.2 2.4M105.1 136.1a50.3 50.3 0 0 0 10.1 2.3l1 .1M105.1 136.1l.1-.6a54.3 54.3 0 0 0 11.6 2.5l.1-.1-.1 .6a58.2 58.2 0 0 1-11.1-2.1v-.2"/>
<path d="M105.1 136.1l.1 .1M105.1 133.9l.2 .2a57 57 0 0 0 12.1 2.5l.3-.1M105.2 136.2v-.1l.5 .1M105.2 136.2l.5 .1M105.3 135.1l-.1 .4a53.8 53.8 0 0 0 11.7 2.4l.1-.4M105.3 135.1a53.8 53.8 0 0 0 11.7 2.4M105.4 134.2l-.1 .9a48.5 48.5 0 0 0 10.6 2.4h1.2l.1-.9M116.2 138.5l-1.4 7.2M116.2 138.5l3.7 .3M116.9 138l3 .7M119.8 139.5a1.09 1.09 0 0 0 1 .6 72.7 72.7 0 0 0 13.6 2.6l.2-.2M120.5 140l-1.3 6.1-4.4-.4"/>
<path d="M64.5 158.6l.1 1.2a8.4 8.4 0 0 0 2 5.8l1 .5 3.4 .8M64.5 158.6l3.4 .8M65.1 153.3l3.3 .8M65.1 153.3l-.6 5.3M68.4 154.1l-.5 5.3M73.7 151a1.1 1.1 0 0 1 1.2-.5 1.1 1.1 0 0 1 .8 1.1 7.7 7.7 0 0 1-2 6.8 1.06 1.06 0 0 1-1.1 .1 1.06 1.06 0 0 1-.6-1.1 8 8 0 0 1 1.7-6.4zM73.7 150.9a5.1 5.1 0 0 1 0 4.6 3.8 3.8 0 0 1-1.6 2.2M74 150.6a7.4 7.4 0 0 1-1.7 7.5M92.8 147.4l10.9 .9 35.4 8.3M92.8 147.4l35.4 8.2M92.8 147.4l-.7 3.7 35.4 8.3M101.1 148.7a80.5 80.5 0 0 1 15.6 3.2h.1a66.2 66.2 0 0 1-13-2.3l-1.4-.3z"/>
<path d="M117 152.2l1.1 .3zM117.9 152.6a47.9 47.9 0 0 1 10.2 2.1 47.9 47.9 0 0 1-10.2-2.1zM119.2 153l7.6 1.6M119.8 153.3l1.1 .2zM121 153.5l3.9 .8M122.1 140.4a7.4 7.4 0 0 0 3.2 1.1l5.4 1 .9 .1 .5-.1M122.1 158.1l-1.1 5.8 1.7 .4M122.4 140.5l4.9 1.2 4.4 .7M123.2 150.7l.1 .3 2 .5 1.2 .2 .6-.1M123.7 149.5a.55 .55 0 0 0 .4 .7 .55 .55 0 0 0 .6-.4M123.7 149.5h.1M123.8 149.5a.46 .46 0 0 0 .3 .6 .46 .46 0 0 0 .5-.3"/>
<path d="M123.9 158.5l-1.2 5.8M124.5 141.3l-.1 .5 .1 .1 2.7 .7 2.2 .3 .2-.6M124.6 149.8h.1M124.7 149.8h.4M124.7 158.8l-1.1 5.6-.9-.1M124.9 143.7h.1M124.9 143.7l-1.2 5.8M124.9 143.7a.55 .55 0 0 1 .7-.5 .55 .55 0 0 1 .4 .7M124.9 142l-1.7 8.7M125 143.7a.46 .46 0 0 1 .5-.4 .46 .46 0 0 1 .3 .6M125 143.7l-1.2 5.8M125.1 149.8l-.1 .2a.63 .63 0 0 1-.8 .2"/>
<path d="M125.1 153.7l1.2 .3zM125.5 143.2l.5 .1 .3 .6M125.8 143.9h.2M125.8 143.9l-1.2 5.9M126 143.9l-1.3 5.9M126 143.9h.3M126.3 143.9l-1.2 5.9M127.9 154.8l1.1 .2zM128.2 155.6l10.9 1M128.2 155.6l-.7 3.8M128.9 142.8l-1.8 8.7-1.5-.2-2.4-.6M130.6 157.1h.1a.93 .93 0 0 1-.3 1.3l-.2-.4z"/>
<path d="M133.2 157.5l.2-.2a.89 .89 0 0 1-.2 1.3l-.2-.4zM136.1 157.6h.1a.76 .76 0 0 1-.4 1.2l-.1-.6zM139.1 156.6l-.7 3.7-10.9-.9M161.8 155.8l.1 .7-.4 .8M162.2 155.1l.5-.2a1.68 1.68 0 0 1 .4 2.1 1.86 1.86 0 0 1-1.1 1.5 .9 .9 0 0 1-.5-1.1l.2-1.5zM164.6 156v.8l-.4 .8M165 155.4l.5-.3a1.76 1.76 0 0 1 .3 2.2 2.01 2.01 0 0 1-1.1 1.5 1.71 1.71 0 0 1-.3-2.2zM167.3 156.2l.1 .8-.5 .8M167.7 155.6l.5-.3a1.68 1.68 0 0 1 .4 2.2 1.86 1.86 0 0 1-1.1 1.5 1.68 1.68 0 0 1-.4-2.2zM72.1 177.6a3.5 3.5 0 0 0-2 2.4 7 7 0 0 0-.2 5.1 .9 .9 0 0 0 1.3 .4M72.4 178.8a1.19 1.19 0 0 1 1.7-.5 5.5 5.5 0 0 1 .2 4.7l-.3 .7a2.85 2.85 0 0 1-2 2.1 2.21 2.21 0 0 1-1-2.5l.1-1.4 .4-1.4zM72.5 178.6a1.19 1.19 0 0 1 1.6-.5 5.1 5.1 0 0 1 .3 4.7l-.2 .7a3.4 3.4 0 0 1-2 2.4 1.07 1.07 0 0 1-1.1-.9 8 8 0 0 1 1.4-6.4z"/>
<path d="M72.7 179.2a.84 .84 0 0 1 1-.2 .84 .84 0 0 1 .5 .8 5.9 5.9 0 0 1-1.4 4.9 .74 .74 0 0 1-.8 .2 .74 .74 0 0 1-.5-.7 5.9 5.9 0 0 1 1.2-5zM72.7 179.2a5.5 5.5 0 0 1-1.2 5.1M72.7 179a.89 .89 0 0 1 1.1-.3 .89 .89 0 0 1 .5 .9 6.1 6.1 0 0 1-1.7 5.5 .85 .85 0 0 1-1.2-.9 6.4 6.4 0 0 1 1.3-5.2zM73.3 179a1.14 1.14 0 0 1 .9 1.4 5.6 5.6 0 0 1-1.5 4.2l-.6 .2M73.6 178.6a1.43 1.43 0 0 0-1.6 1.2 6.3 6.3 0 0 0-.6 4.8l.2 .4 .5 .2M73.7 178v.1a2.61 2.61 0 0 1 .9 2.7 6.5 6.5 0 0 1-2 4.7l-.7 .2M73.7 177.8l-1.2-.3a1.61 1.61 0 0 0-1.7 1.2 7.6 7.6 0 0 0-.9 6.5l.6 .5 1.3 .3M74.4 178.5a.96 .96 0 0 0-.7-.7 .96 .96 0 0 0-1 .3 7.7 7.7 0 0 0-1.5 7.4 .98 .98 0 0 0 1.6 .2M108.2 179l2.2 3a65.7 65.7 0 0 0 13 2.7l3.2-1.9M111.3 177.9l-3.1 1.1a8.9 8.9 0 0 0 3.5 1.1 93.6 93.6 0 0 0 14.9 2.7v-.1l-2.4-2.1M112.3 173.4l-1 4.5a59 59 0 0 0 12.9 2.7M112.3 173.4a55.1 55.1 0 0 0 11.5 2.6h1.4"/>
<path d="M112.6 173.1a55 55 0 0 1 11.3 2.2l1.1 .4a54.4 54.4 0 0 1-12.4-2.6zM112.6 173.1l-.3 .3M117.5 165.3l-1.2 5.9 3.3 .8 2.6 .4 1.2-5.9M117.6 165.3l2.6 .4 3.2 .8-3.2-.4zM118.5 165.5l1.1 .1 2.8 .7-2.5-.4zM119.2 165.7l-.1 .1M119.3 174.3l-3.9-.6 3.6 1 3.1 .4-1.1-.4M119.3 174.3h.2M119.3 174.3l-.3 .4M119.5 174.3h.1M119.5 174.3v.4M119.6 174.3l1.6 .4"/>
<path d="M119.6 174.3v.5M120.8 165.8v.1M121 174.7h.2M121 174.7l-.1 .3M121.2 174.7h.1M124.9 175.6l.3 .4M125.2 176l-1 4.6M152 179a10.8 10.8 0 0 0 1.7 6.5l1 .8 3.8 1M152 179l3.4 .8M152.6 173.7l3.4 .8M152.6 173.7l-.6 5.3M156 174.5l-.6 5.3"/>
<path d="M161 172a7.1 7.1 0 0 1-1.2 5.4M161.1 172a.93 .93 0 0 1 .9-.6 .93 .93 0 0 1 .9 .7 6.5 6.5 0 0 1-1.7 6.2 .88 .88 0 0 1-1.4-.8 6.9 6.9 0 0 1 1.3-5.5zM76.7 184.4v.2h.3M76.7 184.4h.3M76.9 183.3h.3l-.2 1.1M76.9 183.3l.9 .1M76.9 183.3l-.2 1.1M77 184.4v.2M77 184.6l.4 .1 .1 .4M77 184.6l.2 .4M77.2 182.1l.3 .1M77.2 182.1l-.3 1.1h.4"/>
<path d="M77.2 185a1.45 1.45 0 0 0 1.2 1.9M77.2 185l.3 .1M77.3 183.2l.6 .1 .3-1.1a1.73 1.73 0 0 1 1.5-1.3 2.26 2.26 0 0 1 .6 2.5l-.4 1.2a2.24 2.24 0 0 1-1.4 1.7 1.27 1.27 0 0 1-.8-1.7l.1-1.2M77.3 181.9l-.1 .2M77.3 181.9l.3 .1M77.3 181.9h.2M77.4 183.7a.33 .33 0 0 1 .1 .3 .33 .33 0 0 1-.2 .3zM77.5 183.4h.3M77.5 182.2l-.2 1M77.5 181.9l.4 .1M77.6 182l-.1 .2M77.6 182h.3"/>
<path d="M77.6 182.4h.1a.38 .38 0 0 1-.1 .6zM77.9 181.6l-.4 .3M77.9 181.6l.4 .1M78.3 181.7l-.4 .3M78.3 181.7a2.11 2.11 0 0 1 1.6-1.4 2.31 2.31 0 0 1 .8 2.5 5.1 5.1 0 0 1-2 4 .82 .82 0 0 1-1-.6l-.2-1.1M79.4 180.9a3.4 3.4 0 0 1 .2 3.6 2.18 2.18 0 0 1-1.4 1.7M79.9 180.3l-.4-.1a1.77 1.77 0 0 0-1.6 1.4M80.7 185.1v.2l.4 .1M80.7 185.1l.3 .1M80.9 184l.4 .1M80.9 184l1 .2M80.9 184l-.2 1.1"/>
<path d="M81 185.2l.1 .2M81.1 185.4h.3l.2 .4M81.1 185.4l.1 .3M81.2 182.8l.3 .1M81.2 182.8l-.2 1.1 .3 .1M81.2 185.7a1.92 1.92 0 0 0 .9 1.8l.3 .1M81.2 185.7l.4 .1M81.3 184.1l.6 .1M81.3 184.1l-.3 1.1M81.3 184h.6l.2-.6a2.86 2.86 0 0 1 1.3-1.8h.3a2.35 2.35 0 0 1 .6 2.5l-.2 .6a2.56 2.56 0 0 1-1.5 2.3 .94 .94 0 0 1-.8-1.1l.1-1.7M81.3 182.6l-.1 .2M81.3 182.6l.7 .1"/>
<path d="M81.5 184.4a.33 .33 0 0 1 .1 .4 .33 .33 0 0 1-.3 .2zM81.5 182.9l-.2 1.1M81.7 183.1a.33 .33 0 0 1 .2 .3 .33 .33 0 0 1-.3 .3zM82 182.7h-.4l-.1 .2M82 182.4l-.3 .3-.4-.1M82 182.4h.3M82.3 182.4l-.3 .3M82.3 182.4a2.09 2.09 0 0 1 1.6-1.4 2.14 2.14 0 0 1 .8 2.5 4.9 4.9 0 0 1-1.9 4.1 .8 .8 0 0 1-1-.7l-.2-1.1M83.5 181.6a4.4 4.4 0 0 1-.7 5l-.5 .3M83.9 181l-.3-.1a1.16 1.16 0 0 0-1.3 .9l-.3 .6M90.9 183.3a3.9 3.9 0 0 0-1.8 3.5 2.3 2.3 0 0 0 .6 1.8M91.2 183.1l-3.4-.8a1.91 1.91 0 0 0-1.6 1.7 4.2 4.2 0 0 0 0 4.1l3.6 .8"/>
<path d="M91.3 183.2a.92 .92 0 0 0-1.2 .6 5.4 5.4 0 0 0-.7 4.8l.2 .2 .4 .1M94.2 184.1a3.4 3.4 0 0 0-1.7 3 2.38 2.38 0 0 0 .5 2.3M94.5 183.9l-3-.7a1.96 1.96 0 0 0-1.6 1.7l-.3 .6a4.1 4.1 0 0 0 .2 3.3l.3 .2 3 .7M94.6 183.9a.95 .95 0 0 0-1.3 .6 5.5 5.5 0 0 0-.6 5l.6 .2M100.1 190.8a.94 .94 0 0 1 1.3 .2 .94 .94 0 0 1-.2 1.3 1.01 1.01 0 0 1-1-.4 1.01 1.01 0 0 1-.1-1.1zM100.2 185.2l-5.4-1.3a1.91 1.91 0 0 0-1.6 1.7 4.2 4.2 0 0 0 0 4.1l5.6 1.3M100.3 190.8a.79 .79 0 0 1 1.1 .3 .79 .79 0 0 1-.3 1.1 .85 .85 0 0 1-.9-.4 .85 .85 0 0 1 .1-1zM100.3 191.3l.2 .6M100.5 191l.6 .1M100.5 191l-.2 .3M100.5 191.9l.5 .1M100.7 191.1l-.4 .2"/>
<path d="M100.7 191.1l.2 .5M100.7 191v.1M100.9 191.6l-.4 .3M100.9 191.6l.3 .1M101.1 191.1l.2 .5M101.3 191.6l-.3 .4M102.1 182.7a10.5 10.5 0 0 0-3.3 7.7l.2 2.4 .4 1.3M105.9 183.7a14.8 14.8 0 0 0-2.6 11.2M106.4 183l-2.8-.7a2.41 2.41 0 0 0-2.3 1.3 13.1 13.1 0 0 0-2.1 9.9 2.39 2.39 0 0 0 1.4 1.7l2.8 .6M107.4 192.7h.1M107.4 192.2l.3 .2M107.7 192.4a1.1 1.1 0 0 0 1.1 1.3l.4-.2"/>
<path d="M107.7 192.4l-.3 .3M107.8 192.9l.4 .3 13.3 3.1M109 187.5l.4-.1 13.5 3.1M109.5 180.8a3.5 3.5 0 0 0-2.8 1.7 18.9 18.9 0 0 0-3.2 13.9 3.2 3.2 0 0 0 2.2 2.8 2.53 2.53 0 0 0 2.1-.9l2.2-1.9M109.5 184.8a1.33 1.33 0 0 1 2 .7l.4 1.2 .1 1.3M110.6 187.6a.9 .9 0 0 0-.9-.5 .9 .9 0 0 0-.8 .5l-.6 1-.6 2-.3 .2v1.8M110.7 193.8l-.3 .5a2.78 2.78 0 0 1-2.6 1.8l-.8-.6M111.4 182.4l1.2 2.9M113 188.2v-.7a4 4 0 0 0-1.3-3.4 2.3 2.3 0 0 0-2.7 1.3 13.4 13.4 0 0 0-2 10 1.69 1.69 0 0 0 1.1 1.6 1.69 1.69 0 0 0 1.9-.6l.9-1 .8-1.4M122.7 190.7a2.32 2.32 0 0 0-1.5 2 4.2 4.2 0 0 0 0 3.2l.2 .1M123 190.6a1.03 1.03 0 0 0-1.4 .8 5.1 5.1 0 0 0-.4 4.7l.5 .3M126 191.5h-.1a4.3 4.3 0 0 0-1.7 4.2l.3 .8 .2 .3"/>
<path d="M126.2 191.3l-3-.7a1.96 1.96 0 0 0-1.6 1.7l-.5 1.9a2 2 0 0 0 .7 2.2l3 .7M126.4 191.3a.71 .71 0 0 0-1 .3 5.3 5.3 0 0 0-.9 5.2l.5 .3M129.3 192.5a.79 .79 0 0 1 1-.3 .79 .79 0 0 1 .4 .9 5.8 5.8 0 0 1-1.4 4.7 .74 .74 0 0 1-.8 .2 .74 .74 0 0 1-.4-.7 5.9 5.9 0 0 1 1.2-4.8zM130.1 192.2l-3.6-.9a2.2 2.2 0 0 0-1.7 2l-.3 1.9a1.88 1.88 0 0 0 .7 2l3.5 .8M133.8 193.3a2.78 2.78 0 0 1 .4 2.8h.4M134.1 192.7a1.25 1.25 0 0 0-1.7 .9 6.3 6.3 0 0 0-.7 5.3l.2 .2 .6 .2M134.2 196.2l-.1 .6a2.4 2.4 0 0 1-1.5 1.8M134.2 196.2l.3 .1M134.2 196.2l.9 .2M134.5 196.3l.6 .1M134.6 196.1l.1-.6a1.71 1.71 0 0 0-.8-2.2 3 3 0 0 0-1.7 2.9 2.35 2.35 0 0 0 .6 2.5 1.5 1.5 0 0 0 1.4-1.3l.3-1.1M134.7 196.6a.34 .34 0 0 1 .2 .3 .34 .34 0 0 1-.3 .3z"/>
<path d="M135 195.3a.35 .35 0 0 1-.1 .6zM135 194.9h.1M135 194.9h.4M135.1 194.9h.1M135.1 194.9l-.2-.4a1.79 1.79 0 0 0-.9-1.8 2.67 2.67 0 0 0-1.8 2.1 4.5 4.5 0 0 0 .1 4.4 .89 .89 0 0 0 1.2-.4l.9-1.2h.5l.2-1.2M135.1 194.9h.3M135.4 194.9l-.2 1.3-.6-.1M140.7 200l.2 .3M140.7 199.9l.2-.1 .1 .2M140.7 199.9l.3 .1M141 200l.2 .3M141.1 198.5h.4"/>
<path d="M141.1 198.5v.1M141.1 194.4a3.4 3.4 0 0 1 .2 3.5l-.2 .6M141.4 199.2a.38 .38 0 0 1-.2 .6zM141.4 198.6l.4 .8-.4 .9h-.2M141.4 193.7a1.46 1.46 0 0 0-1.8 1.1 5.7 5.7 0 0 0-.4 5.1l.7 .3M141.4 198.6l-.3-.1a1.73 1.73 0 0 1-1.2 1.2M141.5 198.5a4.2 4.2 0 0 0 .1-4 .85 .85 0 0 0-1.2 .4 5 5 0 0 0-.6 4.7 .83 .83 0 0 0 1.3-.5l.3-.5M141.5 198.5l.3 .8M141.7 199.3h.1M141.8 199.3l.5-1-.2-.9a6.8 6.8 0 0 0-.1-3.2 .81 .81 0 0 0-.7-.6 .81 .81 0 0 0-.8 .4 6.4 6.4 0 0 0-1.2 5.7 .79 .79 0 0 0 .6 .6 .79 .79 0 0 0 .8-.4M141.9 198.1a.34 .34 0 0 1 .1 .3 .34 .34 0 0 1-.3 .3zM144.5 194l.8-.5 1.5 .4h-.5a5.3 5.3 0 0 0-2.3 4l-.1 1.5a3.4 3.4 0 0 0 .7 2.5l.3 .1-1.3-.2a1.91 1.91 0 0 1-1-2 8.2 8.2 0 0 1 1.9-5.8z"/>
<path d="M144.9 196.7a2.03 2.03 0 0 1 1.8-1.7 2.55 2.55 0 0 1 .7 2.6l-.6 1.9a2.23 2.23 0 0 1-1.5 1.5 1.72 1.72 0 0 1-.8-1.9M145.5 194.7a1.29 1.29 0 0 1 1.7-.6 5.2 5.2 0 0 1 .3 4.7l-.5 1.3a2.32 2.32 0 0 1-2 1.9 1.79 1.79 0 0 1-1-2 8.5 8.5 0 0 1 1.5-5.3zM145.8 195.3a5.6 5.6 0 0 1-1.2 5 5.9 5.9 0 0 0 1.2-5zM145.8 194.5a.95 .95 0 0 1 1.1-.4 .95 .95 0 0 1 .7 .9 7.3 7.3 0 0 1-1.7 6.6 1.01 1.01 0 0 1-1.2 .1 1.01 1.01 0 0 1-.5-1 7.5 7.5 0 0 1 1.6-6.2zM146.3 195a.88 .88 0 0 1 .9 .9 5.3 5.3 0 0 1-1.6 4.9l-.4 .1M146.7 194.7a1.61 1.61 0 0 0-1.6 1.2 6.4 6.4 0 0 0-.5 4.9l.6 .5M146.8 194.1a2.54 2.54 0 0 1 .9 2.6 6.9 6.9 0 0 1-1.9 4.8l-.8 .3M147.5 196.7a2.23 2.23 0 0 0-.7-2 1.31 1.31 0 0 0-1.3 .8 6.5 6.5 0 0 0-.9 5.3 .81 .81 0 0 0 .7 .5 .81 .81 0 0 0 .8-.4l.6-.9 .4-.9M140.9 200.3l.4 .1M140.9 200.3h.3"/>
<circle cx="142.4" cy="39.4" r=".9"/>
<circle cx="142.4" cy="39.3" r=".77"/>
<circle cx="128.8" cy="68" r=".47"/>
<circle cx="200.3" cy="75.7" r=".76"/>
<circle cx="200.9" cy="75.9" r=".92"/>
<circle cx="78.8" cy="95.1" r=".49"/>
<circle cx="166.3" cy="115.5" r=".49"/>
<circle cx="72.8" cy="123.9" r=".49"/>
<circle cx="110.1" cy="153.4" r=".48"/>
<circle cx="160.4" cy="144.3" r=".47"/>
</g>
<g font-size="6.3">
<text x="171.5" y="197.8">LBSUB-THIGH-001</text>
<text x="258" y="197.8">4.4</text>
</g>
<g font-size="4.7">
<text x="83.7" y="18">Spring Clip</text>
<text x="182.9" y="28">Spring Clip</text>
<text x="15.8" y="33.6">Mount to LBSUB-HIP-002</text>
<text x="222.6" y="39">Ball Bearing</text>
<text x="222.6" y="43.6">(Press Fit)</text>
<text x="32.1" y="56.5">Connecting Brace</text>
<text x="212.4" y="56.5">5mm x 5mm Key</text>
<text x="146" y="62.5">Bevel Gears</text>
<text x="39.8" y="88.1">Torso Plate</text>
<text x="222.6" y="94.4">Spur Gear</text>
<text x="22.7" y="113">Larger Motor</text>
<text x="197.8" y="113">Torso Plate</text>
<text x="22.7" y="117.6">Assembly</text>
<text x="197.8" y="135.5">Connecting Brace</text>
<text x="15.8" y="159.5">Mount to</text>
<text x="15.8" y="164">LBSUB-KNEE-001</text>
<text x="75.5" y="172.2">Bevel Gears</text>
<text x="129.1" y="172.2">Bushing</text>
<text x="180.9" y="172.2">5mm x 5mm Key</text>
<text x="15.8" y="182.5">Ball Bearing</text>
<text x="15.8" y="187">(Press Fit)</text>
<text x="54.3" y="198.6">Spring Clip</text>
</g>
<g font-size="3.4">
<text x="171.7" y="190.7">ASSEMBLY NO.</text>
<text x="259.2" y="190.7">REV</text>
<text x="171.5" y="204.7">SCALE:</text>
<text x="208.2" y="204.7">WEIGHT:</text>
<text x="247.8" y="204.4">SHEET 2 OF 2</text>
</g>
<g font-size="3.2">
<text x="44.2" y="210.4">5</text>
<text x="94.6" y="210.3">4</text>
<text x="143.1" y="210.4">3</text>
<text x="193.2" y="210.3">2</text>
<text x="245.4" y="210.6">1</text>
</g>
</svg>
